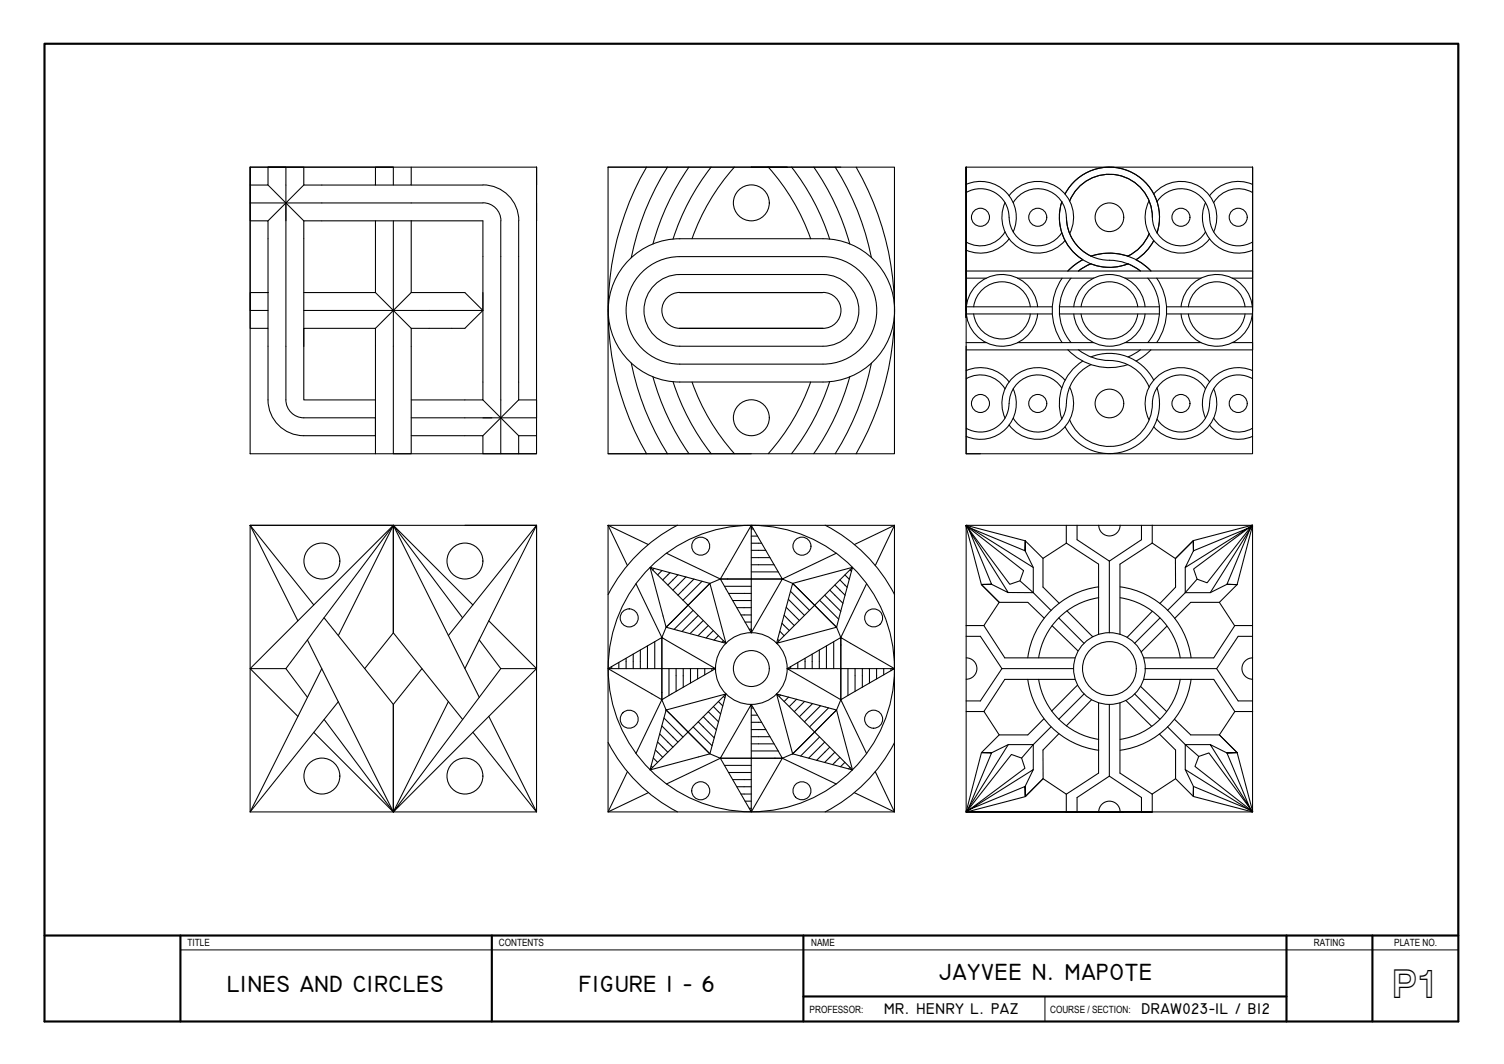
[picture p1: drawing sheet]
<svg xmlns="http://www.w3.org/2000/svg" width="420mm" height="297mm" viewBox="0 0 420 297" stroke-linecap="round" stroke-linejoin="round" font-family="sans-serif">
<!-- layer: 0 -->
<g fill="none" stroke="#000" stroke-width=".3">
<path d="M12.4 12.2h395v249h-395zM69.9 46.7h80v80h-80zM69.9 46.7v5h5v-5h10v5h20v-5h5M69.9 51.7v5h65a4.9 4.9 0 0 1 5 4.9M69.9 56.7v5h5v20h-5v10h5v-10M69.9 46.7v40h5M69.9 46.7h40v5M74.9 46.7h5v15M74.9 51.7l5 5 5-5M79.9 56.7v54.9M114.9 46.7v5h-10M114.9 51.7h20"/>
<path d="M134.9 51.6a10 10 0 0 1 10 10M149.9 51.7v-5v5M149.9 46.7v15M169.9 46.7h80v80h-80zM169.9 46.7h40M180.6 46.7a79.9 79.9 0 0 0 0 80M186.5 46.7a74.1 74.1 0 0 0-10.2 25.2M192.5 46.7a70 70 0 0 0-10.1 21.4M198.7 46.6a65 65 0 0 0-10.7 20.1M205.2 46.6a60 60 0 0 0-11.9 20M214.6 46.6a60 60 0 0 1 11.9 20M219.9 46.7h-10h25"/>
<path d="M221.1 46.6a65 65 0 0 1 10.7 20.1M227.3 46.7a70 70 0 0 1 10.1 21.4M233.3 46.7a74.1 74.1 0 0 1 10.1 25.2M239.2 46.7a79.9 79.9 0 0 1 0 80M269.9 51.5a10 10 0 0 1 11.1 2.1 10 10 0 0 1 2 11.2M269.9 46.7h80v80h-80zM269.9 46.7v42M269.9 46.7v29.9M269.9 53.7a8 8 0 0 1 12 7M280.8 56.6a10 10 0 0 0 3.7 12.5 10 10 0 0 0 13-1.9M281.9 54.6a10 10 0 0 1 13.3-2.4 10 10 0 0 1 3.6 13M283 56.6a8 8 0 0 1 9-3.6 8 8 0 0 1 5.9 7.7"/>
<path d="M297.5 54.2a14 14 0 0 1 17.9-6.4 14 14 0 0 1 7.8 17.2M298.8 56.1a12.1 12.1 0 0 1 14-7.1 12.1 12.1 0 0 1 9.2 12.6 8 8 0 0 0 6.3 6.9 8 8 0 0 0 8.5-3.8M321 56.1a10 10 0 0 0 3.6 13 10 10 0 0 0 13.3-2.4M322.3 54.1a10 10 0 0 1 13-1.9 10 10 0 0 1 3.7 12.6M323.2 56.3a8 8 0 0 1 9-3.3 8 8 0 0 1 5.7 7.7M336.8 56.6a10 10 0 0 0 2 11.1 10 10 0 0 0 11.1 2.1M349.9 53.7a8 8 0 0 0-10.8 2.9M349.9 46.7v29h-80M349.9 51.5a10 10 0 0 0-12 3.1M74.9 61.7l5-5 5 5M104.9 61.7v20h-20M109.9 61.7v25h-25"/>
<path d="M114.9 61.7v20M139.9 61.7v65h5M144.9 61.7v49.9M175.8 72.5a19.9 19.9 0 0 1 14.1-5.9h40a20 20 0 0 1 20 20 20 20 0 0 1-20 20.1h-40a20 20 0 0 1-18.5-12.4 20 20 0 0 1 4.4-21.8zM179.3 76a15 15 0 0 1 10.6-4.4h40a15 15 0 0 1 15 15 15 15 0 0 1-15 15.1h-40a15 15 0 0 1-13.9-9.3 15 15 0 0 1 3.3-16.4zM269.9 77.7h5.6M280.8 64.7a8 8 0 0 1-10.9 2.9M281.9 66.7a10 10 0 0 1-12 3.1M281.9 60.7a8 8 0 0 0 5.7 7.6 8 8 0 0 0 9-3.3M284.3 77.7h21.2M296.7 77.7a16 16 0 0 0 0 17.9M299.2 77.7a14 14 0 0 0 0 17.9"/>
<path d="M304.8 71.5a12 12 0 0 1-6.9-10.8 12.1 12.1 0 0 0 13 12 14 14 0 0 1 7.7 3l-1.4-1-2.1-1M314.3 77.7h21.2M315.1 73.6a14 14 0 0 1-14.7-2.7 14 14 0 0 1-3.8-14.6 14 14 0 0 0 5.9 16.2l-2.5 1.6-1.7 1.6M315.1 73.6a14 14 0 0 1-10.4 .1l-2 1-1.4 1M320.6 77.7a14 14 0 0 1 0 17.9M321 65.2a12 12 0 0 1-5.9 6.3 16 16 0 0 0-10.3 0M322.3 67.2a14.2 14.2 0 0 1-4.9 5.3l2.5 1.6 1.6 1.6a16 16 0 0 0-16.7-4.2M323.1 77.7a16 16 0 0 1 0 17.9M337.9 60.7a8 8 0 0 0 12 6.9M344.2 77.7h5.7v-2v22h-80M74.9 91.7v19.9M84.9 96.7v-35h50v49.9h-20"/>
<path d="M84.9 96.7v-5h20v35M84.9 96.7v14.9h20M104.9 81.7l10 10M114.9 81.7h15l5 5-5 5h-15v35h-5v-40h25M114.9 81.7l-10 10M182.4 80a10 10 0 0 1 7.5-3.4h40a10 10 0 0 1 10 10 10 10 0 0 1-10 10.1h-40a10 10 0 0 1-9.1-5.9 10 10 0 0 1 1.6-10.8zM189.9 81.7h40M189.9 91.7h40zM189.9 81.6a5 5 0 0 0-5 5 5 5 0 0 0 5 5.1M229.9 81.6a5 5 0 0 1 5 5 5 5 0 0 1-5 5.1M269.9 83.7v5v-1.1M269.9 96.7v30h4"/>
<path d="M269.9 85.7h.1M269.9 95.6h5.6M272 85.7a8 8 0 0 1 7.9-7 8 8 0 0 1 7.9 7M272 87.6a8 8 0 0 0 7.9 7 8 8 0 0 0 7.9-7M284.3 95.6h21.2M289.9 85.6a10 10 0 0 0-15.3-7.4 10 10 0 0 0 0 16.9 10 10 0 0 0 15.3-7.4M293.9 85.7h-24v1.9h24M295.9 85.7h27.9M295.9 87.6h27.9M298.3 97.6a16 16 0 0 0 16.8 4.2M300 87.7a10 10 0 0 0 9.9 9 10 10 0 0 0 10-9M300 85.6a10 10 0 0 1 9.9-9 10 10 0 0 1 10 9"/>
<path d="M301.3 97.6a14.8 14.8 0 0 0 9.8 3.1 12 12 0 0 1 9.9 7.4M302 87.6a8 8 0 0 0 7.9 7 8 8 0 0 0 7.9-7M302 85.7a8 8 0 0 1 7.9-7 8 8 0 0 1 7.9 7M304.7 99.7a14 14 0 0 1 17.6 6.4M314.3 95.6h21.2M318.6 97.6l-1.4 1-2.1 1M321.5 97.6l-1.6 1.6-2.5 1.6M325.9 85.7h24v-39v40M325.9 87.6h24M329.9 85.6a10 10 0 0 1 15.3-7.4 10 10 0 0 1 0 16.9 10 10 0 0 1-15.3-7.4M332 87.6a8 8 0 0 0 7.9 7 8 8 0 0 0 7.9-7M332 85.7a8 8 0 0 1 7.9-7 8 8 0 0 1 7.9 7"/>
<path d="M344.2 95.6h5.7v2.1M74.9 111.6a10 10 0 0 0 10 10h20v-5h-20a5 5 0 0 1-5-5M114.9 116.6h22.5M134.9 111.6l10 10M144.9 111.6h5v5h-15M144.9 111.6l-10 10M176.3 101.4a74.7 74.7 0 0 0 10.2 25.3M182.4 105.2a70 70 0 0 0 10.1 21.4M188 106.6a65 65 0 0 0 10.7 20.1M193.3 106.7a60 60 0 0 0 11.9 20M226.5 106.7a60 60 0 0 1-11.9 20M231.8 106.6a65 65 0 0 1-10.7 20.1"/>
<path d="M237.4 105.2a70 70 0 0 1-10.1 21.4M243.4 101.4a74.7 74.7 0 0 1-10.1 25.3M269.9 103.5a10 10 0 0 1 12 3.1M269.9 105.7a8 8 0 0 1 10.9 2.9M281.9 112.6a8 8 0 0 1-12 7M283 108.5a10 10 0 0 1-2 11.2 10 10 0 0 1-11.1 2.1M296.6 108.3a8 8 0 0 0-9-3.3 8 8 0 0 0-5.7 7.6M297.5 106.1a10 10 0 0 0-13-1.9 10 10 0 0 0-3.7 12.5M297.9 112.6a8 8 0 0 1-5.9 7.7 8 8 0 0 1-9-3.6M298.8 108.1a10 10 0 0 1-3.6 13 10 10 0 0 1-13.3-2.5M302.5 100.8a14 14 0 0 0-5.9 16.2M304.8 101.8a12 12 0 0 0-6.9 10.8"/>
<path d="M323.2 108.3a14 14 0 0 1-7.8 17.2 14 14 0 0 1-17.9-6.4M336.8 108.6a8 8 0 0 0-9-3.7 8 8 0 0 0-5.9 7.7 12 12 0 0 1-9.6 11.8 12 12 0 0 1-13.5-7.2M337.9 112.6a8 8 0 0 1-5.7 7.7 8 8 0 0 1-9-3.3M337.9 118.6a10 10 0 0 0 12 3.2M337.9 106.6a10 10 0 0 0-13.3-2.4 10 10 0 0 0-3.6 13M339 108.5a10 10 0 0 1-3.7 12.6 10 10 0 0 1-13-2M339.1 116.7a8 8 0 0 0 10.8 2.9M349.9 105.7a8 8 0 0 0-12 6.9M349.9 103.5a10 10 0 0 0-11.1 2.1 10 10 0 0 0-2 11.1M114.9 121.6h20v5.1h5M149.9 121.6h-5v5.1h5M169.9 126.7h40"/>
<path d="M69.9 146.7h80v80h-80zM69.9 146.7h40M69.9 146.7l17.8 22.2M69.9 146.7l13.3 26.6M109.9 146.7l-40 40h10M109.9 146.7v30l-8 10M109.9 146.7l22.2 22.2M109.9 146.7l19.3 25.8M109.9 146.7l24 48M109.9 146.7l-15.4 30.7M129.9 146.7h20M149.9 146.7v40h-10"/>
<path d="M149.9 146.7l-24.6 30.7M149.9 146.7l-20 40M169.9 146.7h80v80h-80zM169.9 146.7l5.4 11.2M169.9 146.7l11.2 5.3M181.6 158.4l4.5 16.7 1.5-1.4M182.7 158.7l-.4 .4M184.9 159.3l-1.2 1.2M186.2 154.4l15 7.2-2.9 1.3M187.2 159.9l-2 2M189.3 146.6a45 45 0 0 0-19.4 19.4M209.9 159.7h7.5"/>
<path d="M209.9 149.7h1.7M209.9 151.7h2.9M209.9 153.6h4M209.9 155.7h5.2M209.9 157.7h6.3M210.5 147.7h-.6v-1l-8.7 14.9h2.1M230.5 146.6a45 45 0 0 1 19.4 19.4M233.6 154.4l-15 7.2 2.8 1.3M237.5 159.1l.4 .4M238.2 158.4l-16.8 4.5 1.5 1.4M238.7 152l11.2-5.3-5.4 11.2M269.9 146.7l12.2 16.4 2.8-.9"/>
<path d="M269.9 146.7h80v80h-80zM269.9 146.7l16.5 4.3 5 4.9M269.9 146.7l18.8 11.7v7.1l-7-.1M269.9 147l16.5 6.8v-2.8v2.8l2.3 4.6M269.9 146.7l11.8 18.8-4.7-2.4-2.8 .1 2.8-.1-6.8-16.4M297.9 151.7l-6.5 4.2v8l4.5 4.5M297.9 146.7v5M297.9 151.6l9 5.9v19.6M300.9 146.7v4l9 5.9M306.9 146.6a2.98 2.98 0 0 0 3 3 2.98 2.98 0 0 0 3-3M309.9 156.6v20.1M318.9 146.7v4l-9 5.9"/>
<path d="M321.9 146.6v5M321.9 151.6l-9 5.9v19.6M321.9 151.6l6.5 4.3M333.4 151l-5 4.9M349.6 146.7l-6.8 16.4 2.8 .1-2.8-.1-4.7 2.4M349.9 146.6l-16.5 12.2 1 2.9M349.9 146.7l-4.3 16.5-5 5M349.9 146.7l-11.8 18.8h-7v-7.1M349.9 146.7l-18.8 11.7 2.3-4.6v-2.8v2.8l16.5-6.8M85.9 178.7l24 48M90.5 172.5l19.4 24.2v30M136.6 173.3l13.3 13.4-40 40 30-40-6-8"/>
<path d="M177.7 163l7.2 15M182.9 179.2v7.5M184.9 178l15 8.7h-15zM186.1 175.1l-1.2 2.9M187.6 173.7l-1.5 1.4 16.7 4.5M189.4 160.5l-2.9 2.8M191.6 161.1l-3.6 3.6M192.2 169l-4.6 4.7M193.6 170.4l-5.3 5.3M193.9 161.6l-4.5 4.6M195.1 171.8l-4.6 4.5M196.1 162.3l-5.3 5.3"/>
<path d="M196.5 173.2l-3.7 3.7M197.9 174.6l-2.9 2.9M198.3 162.9l4.5 16.7-10.6-10.6zM199.3 176l-2 2.1M200.7 177.5l-1.2 1.2M202.1 178.9l-.4 .4M202.4 163.7h7.5M203.3 161.6h-2.1l8.7 15.1v-1h-.6M203.3 161.6h6.6M203.5 165.7h6.4M204.7 167.7h5.2M205.9 169.6h4"/>
<path d="M207 171.7h2.9M208.1 173.7h1.8M209.9 161.6h8.7l-8.7 15.1zM216.9 179.6l10.7-10.6 6.1 6.1zM217.2 178.5l.5 .4M217.9 176.2l1.2 1.3M218.5 174l2 2M219.1 171.8l2.8 2.8M219.7 169.6l3.6 3.6M220.2 167.3l4.5 4.5M220.8 165.1l5.4 5.3M222.9 164.3l-1.5-1.4-4.5 16.7"/>
<path d="M222.9 164.3l4.7 4.7M229 167.6l5.3 5.3M230.4 166.2l4.5 4.5M231.8 164.7l3.7 3.7M232.9 179.2v7.5M233.2 163.3l2.9 2.9M234.6 161.9l2.1 2.1M236 160.5l1.3 1.2M242.1 163l-7.2 15-1.2-2.9M269.9 174.6h5M269.9 177.6h4l6 9.1M274.2 163.2l4.9 4.9"/>
<path d="M274.9 174.6l5.8 9.1h19.6M279.1 168.2l-4.2 6.4M293.6 170.4l-4.9-4.9-3.8-3.3 1-2.9-16.1-12.6 4.4 16.6 4.9 4.9h8l4.6 4.4M293.9 174.7l7.2 7M295.8 172.5l7 7.1M298.1 170.5l7.2 7.3M306.9 163.8a23 23 0 0 0-19.8 19.8M306.9 166.9a20 20 0 0 0-16.7 16.7M312.9 166.9a20 20 0 0 1 16.8 16.7M312.9 163.8a23 23 0 0 1 19.8 19.8M321.9 170.7l-7 7.2M324 168.5l4.4-4.6v-8l4.9-5 16.5-4.3-12.6 16.1-2.8-1-3.3 3.8-4.9 4.9"/>
<path d="M324 172.5l-7 7.1M326 174.8l-7.2 7.2M328.2 172.6l4.4-4.4h8l4.3 6.4h5M345 174.6l-5.9 9.1h-19.7M349.9 177.6h-4l-6 9.1M69.9 186.7l13.3 13.3M79.9 186.7l30-40v30l19.3 24.1M79.9 186.7l6 8M89.9 186.7l-20 40 24.6-30.8M117.9 186.7l-8 10v30M125.3 195.9l-15.4 30.8M136.6 200l13.3 26.7-17.8-22.3"/>
<path d="M169.9 186.7l15 8.6v-2M170.9 186.1v.6M172.9 184.9v1.8M174.9 183.8v2.9M176.9 182.6v4.1M178.9 181.5v5.2M180.9 180.3v6.4M184.9 186.7v6.6M186.1 198.2l16.7-4.5-10.6 10.7zM186.1 198.2l-1.2-2.9-7.2 15.1M186.9 186.7v7.5M188.9 186.7v6.3"/>
<path d="M190.9 186.7v5.2M192.9 186.7v4M194.9 186.7v2.8M196.9 186.7v1.7M197.9 198.7l2.8 2.8M198.9 186.7v.6M199.3 197.2l2 2.1M199.9 186.7l-15 8.6v-2M200.7 195.8l1.2 1.3M202.1 194.5l.4 .3M202.8 193.7l-4.5 16.8-1.4-1.5M209.9 196.7v15h-8.7z"/>
<path d="M209.9 196.7l8.7 15h-2.1M209.9 197.7h.6M209.9 199.7h1.7M216.9 193.7l10.7 10.7-6.2 6.1zM216.9 193.7l16.8 4.5-1.5 1.5M218.1 194l-.4 .5M219.9 186.7h15v8.6zM220.3 194.6l-1.2 1.2M220.9 186.1v.6M222.5 195.2l-2 2M222.9 184.9v1.8M224.8 195.8l-2.9 2.9"/>
<path d="M224.9 183.8v2.9M226.9 182.6v4.1M227 196.4l-3.7 3.7M228.9 181.5v5.2M229.2 197l-4.5 4.5M230.9 180.3v6.4M231.5 197.6l-5.3 5.3M232.2 199.7l1.5-1.5 4.5 16.7M232.2 199.7l-4.6 4.7M234.9 180.1v-2.1l-15 8.7M234.9 180.1v-2.1l15 8.7M234.9 180.1v6.6"/>
<path d="M234.9 195.3l-1.2 2.9M234.9 195.3l7.2 15.1M236.9 186.7v7.5M238.9 186.7v6.3M240.9 186.7v5.2M242.9 186.7v4M244.9 186.7v2.8M246.9 186.7v1.7M248.9 186.7v.6M269.9 198.6h5M269.9 183.7a2.98 2.98 0 0 1 3 2.9 2.98 2.98 0 0 1-3 3M274.9 198.6l4.2 6.6h8l4.5-4.5"/>
<path d="M279.9 186.7l-6 9h-4M279.9 186.7h20M287.1 189.6a23 23 0 0 0 19.8 19.9M290.2 189.6a20 20 0 0 0 16.7 16.8M300.3 189.7h-19.6l-5.8 8.9M301 191.3l-7.2 7.2M302.8 193.7l-7 7.1M304.9 195.4l-7 7.3M306.9 196.2v19.6l-9 5.9M309.9 196.7v20M312.9 196.2v19.6l9 5.9M314.5 195.5l7.3 7.3"/>
<path d="M317 193.7l7 7.1M318.6 191.6l7.3 7M319.4 189.7h19.7l5.9 8.9M319.9 186.7h20M329.7 189.6a20 20 0 0 1-16.8 16.8M332.7 189.6a23 23 0 0 1-19.8 19.9M339.9 186.7l6 9h4M345 198.6h5M345 198.6l-4.4 6.6 5 4.9M349.9 183.7a2.98 2.98 0 0 0-3 2.9 2.98 2.98 0 0 0 3 3M87.7 204.4l22.2 22.3M90.5 200.8l19.4 25.9"/>
<path d="M169.9 207.3a45 45 0 0 0 19.4 19.4M175.3 215.4l-5.4 11.3 11.2-5.4M181.9 213.8l.4 .4M182.5 211.6l1.2 1.2M183.1 209.4l2.1 2M183.7 207.2l2.8 2.8M184.3 204.9l3.7 3.7M184.9 202.7l4.5 4.5M185.5 200.5l5.3 5.3M192.2 204.4l4.7 4.6M193.6 202.9l5.4 5.3M195.1 201.5l4.4 4.5"/>
<path d="M196.5 200.1l3.6 3.7M196.9 209l1.4 1.5-16.7 4.4M198.3 210.5l2.9 1.2M201.2 211.7l-15 7.2M202.4 213.7h7.5M203.5 215.7h6.4M204.7 217.6h5.2M205.9 219.6h4M209.9 209.6h7.5M209.9 211.7h6.6M209.9 201.6h2.9M209.9 203.7h4"/>
<path d="M209.9 205.7h5.2M209.9 207.7h6.3M216.5 211.7h2.1l-8.7 15M221.4 210.5l-2.8 1.2 15 7.2M229 205.8l-5.3 5.2M230.4 207.2l-4.5 4.4M231.8 208.6l-3.7 3.7M233.2 210l-2.8 2.9M234.6 211.4l-2 2.1M236 212.8l-1.2 1.3M237.5 214.2l-.4 .4M244.5 215.4l5.4 11.3-11.2-5.4"/>
<path d="M249.9 207.3a45 45 0 0 1-19.4 19.4M279.1 205.2l-4.9 4.9-4.3 16.6M281.7 207.9l-4.7 2.3-2.8-.1 2.8 .1-6.8 16.5M285.4 211.6l.9 2.9-16.4 12.2M288.7 214.9v-7h-7l-11.8 18.8M291.4 217.4l-5 4.9M291.4 217.4l6.5 4.3M293.6 202.9l-4.9 5-3.3 3.7-2.8-1-12.7 16.1M295.8 204.8l-4.4 4.6v8l-4.9 5-16.6 4.3M309.9 216.7l-9 5.9v4.1M309.9 216.7l9 5.9v4.1M323.9 204.9l4.5 4.5v8l-6.5 4.3v5"/>
<path d="M328.1 200.8l4.5 4.4h8l5 4.9 4.4 16.5-16.2-12.6 1.1-2.8-3.8-3.3-4.9-5M328.4 217.4l5 4.9 16.5 4.4M331.1 214.9l2.3 4.7v2.7v-2.7l16.5 6.8M334.9 211.2l2.8-1 12.2 16.4M338.1 207.9h-7v7l18.8 11.8M207 221.7h2.9M208.1 223.7h1.8M209.3 225.7h.6M269.9 226.4l16.5-6.8v2.7v-2.7l2.3-4.7-18.8 11.8M297.9 226.7h3h-3M297.9 226.7h24M297.9 221.7v5"/>
<path d="M300.9 226.7h-31h31M306.9 226.6a2.98 2.98 0 0 1 3-2.9 2.98 2.98 0 0 1 3 2.9M318.9 226.7h-18h21M318.9 226.7h3h-3M318.9 226.7h-21M349.6 226.7l-6.8-16.5 2.8-.1-2.8 .1-4.7-2.3 11.8 18.8"/>
<circle cx="209.9" cy="56.6" r="5"/>
<circle cx="273.9" cy="60.7" r="2.52"/>
<circle cx="289.9" cy="60.7" r="2.52"/>
<circle cx="309.9" cy="60.7" r="4"/>
<circle cx="329.9" cy="60.7" r="2.52"/>
<circle cx="345.9" cy="60.7" r="2.52"/>
<circle cx="209.9" cy="116.6" r="5"/>
<circle cx="273.9" cy="112.6" r="2.52"/>
<circle cx="289.9" cy="112.6" r="2.52"/>
<circle cx="309.9" cy="112.6" r="4"/>
<circle cx="329.9" cy="112.6" r="2.52"/>
<circle cx="345.9" cy="112.6" r="2.52"/>
<circle cx="89.9" cy="156.6" r="5"/>
<circle cx="129.9" cy="156.6" r="5"/>
<circle cx="195.8" cy="152.5" r="2.52"/>
<circle cx="224" cy="152.5" r="2.52"/>
<circle cx="175.8" cy="172.5" r="2.52"/>
<circle cx="244.1" cy="172.5" r="2.52"/>
<circle cx="209.9" cy="186.6" r="40"/>
<circle cx="209.9" cy="186.6" r="10"/>
<circle cx="209.9" cy="186.6" r="5"/>
<circle cx="309.9" cy="186.6" r="10"/>
<circle cx="309.9" cy="186.6" r="7.5"/>
<circle cx="89.9" cy="216.7" r="5"/>
<circle cx="129.9" cy="216.7" r="5"/>
<circle cx="175.8" cy="200.8" r="2.52"/>
<circle cx="244.1" cy="200.8" r="2.52"/>
<circle cx="195.8" cy="220.8" r="2.52"/>
<circle cx="224" cy="220.8" r="2.52"/>
</g>
<!-- layer: A-ANNO-TTLB -->
<path d="M12.4 12.2h395v273h-395zM12.4 261.2h395M50.4 261.2v24M137.4 261.2v24M224.4 278.2h135M224.4 261.2v24M359.4 261.2v24M383.4 261.2v24" fill="none" stroke="#000" stroke-width=".59"/>
<!-- layer: A-ANNO-TEXT -->
<path d="M50.4 265.2h357M291.9 278.2v7" fill="none" stroke="#000" stroke-width=".28"/>
<text font-size="11.1" x="388.7" y="278.7">P1</text>
<g font-size="6.6">
<text x="262.3" y="273.7">JAYVEE N. MAPOTE</text>
<text x="63.5" y="277">LINES AND CIRCLES</text>
<text x="161.7" y="276.9">FIGURE 1 - 6</text>
</g>
<g font-size="4.4">
<text x="247" y="283.1">MR. HENRY L. PAZ</text>
<text x="318.9" y="283.1">DRAW023-1L / B12</text>
</g>
<g font-size="2.8">
<text x="52.4" y="264.1">TITLE</text>
<text x="139.3" y="264.1">CONTENTS</text>
<text x="226.6" y="264.1">NAME</text>
<text x="367" y="264">RATING</text>
<text x="389.5" y="264">PLATE NO.</text>
<text x="226.2" y="282.7">PROFESSOR:</text>
<text x="293.4" y="282.7">COURSE / SECTION:</text>
</g>
</svg>
